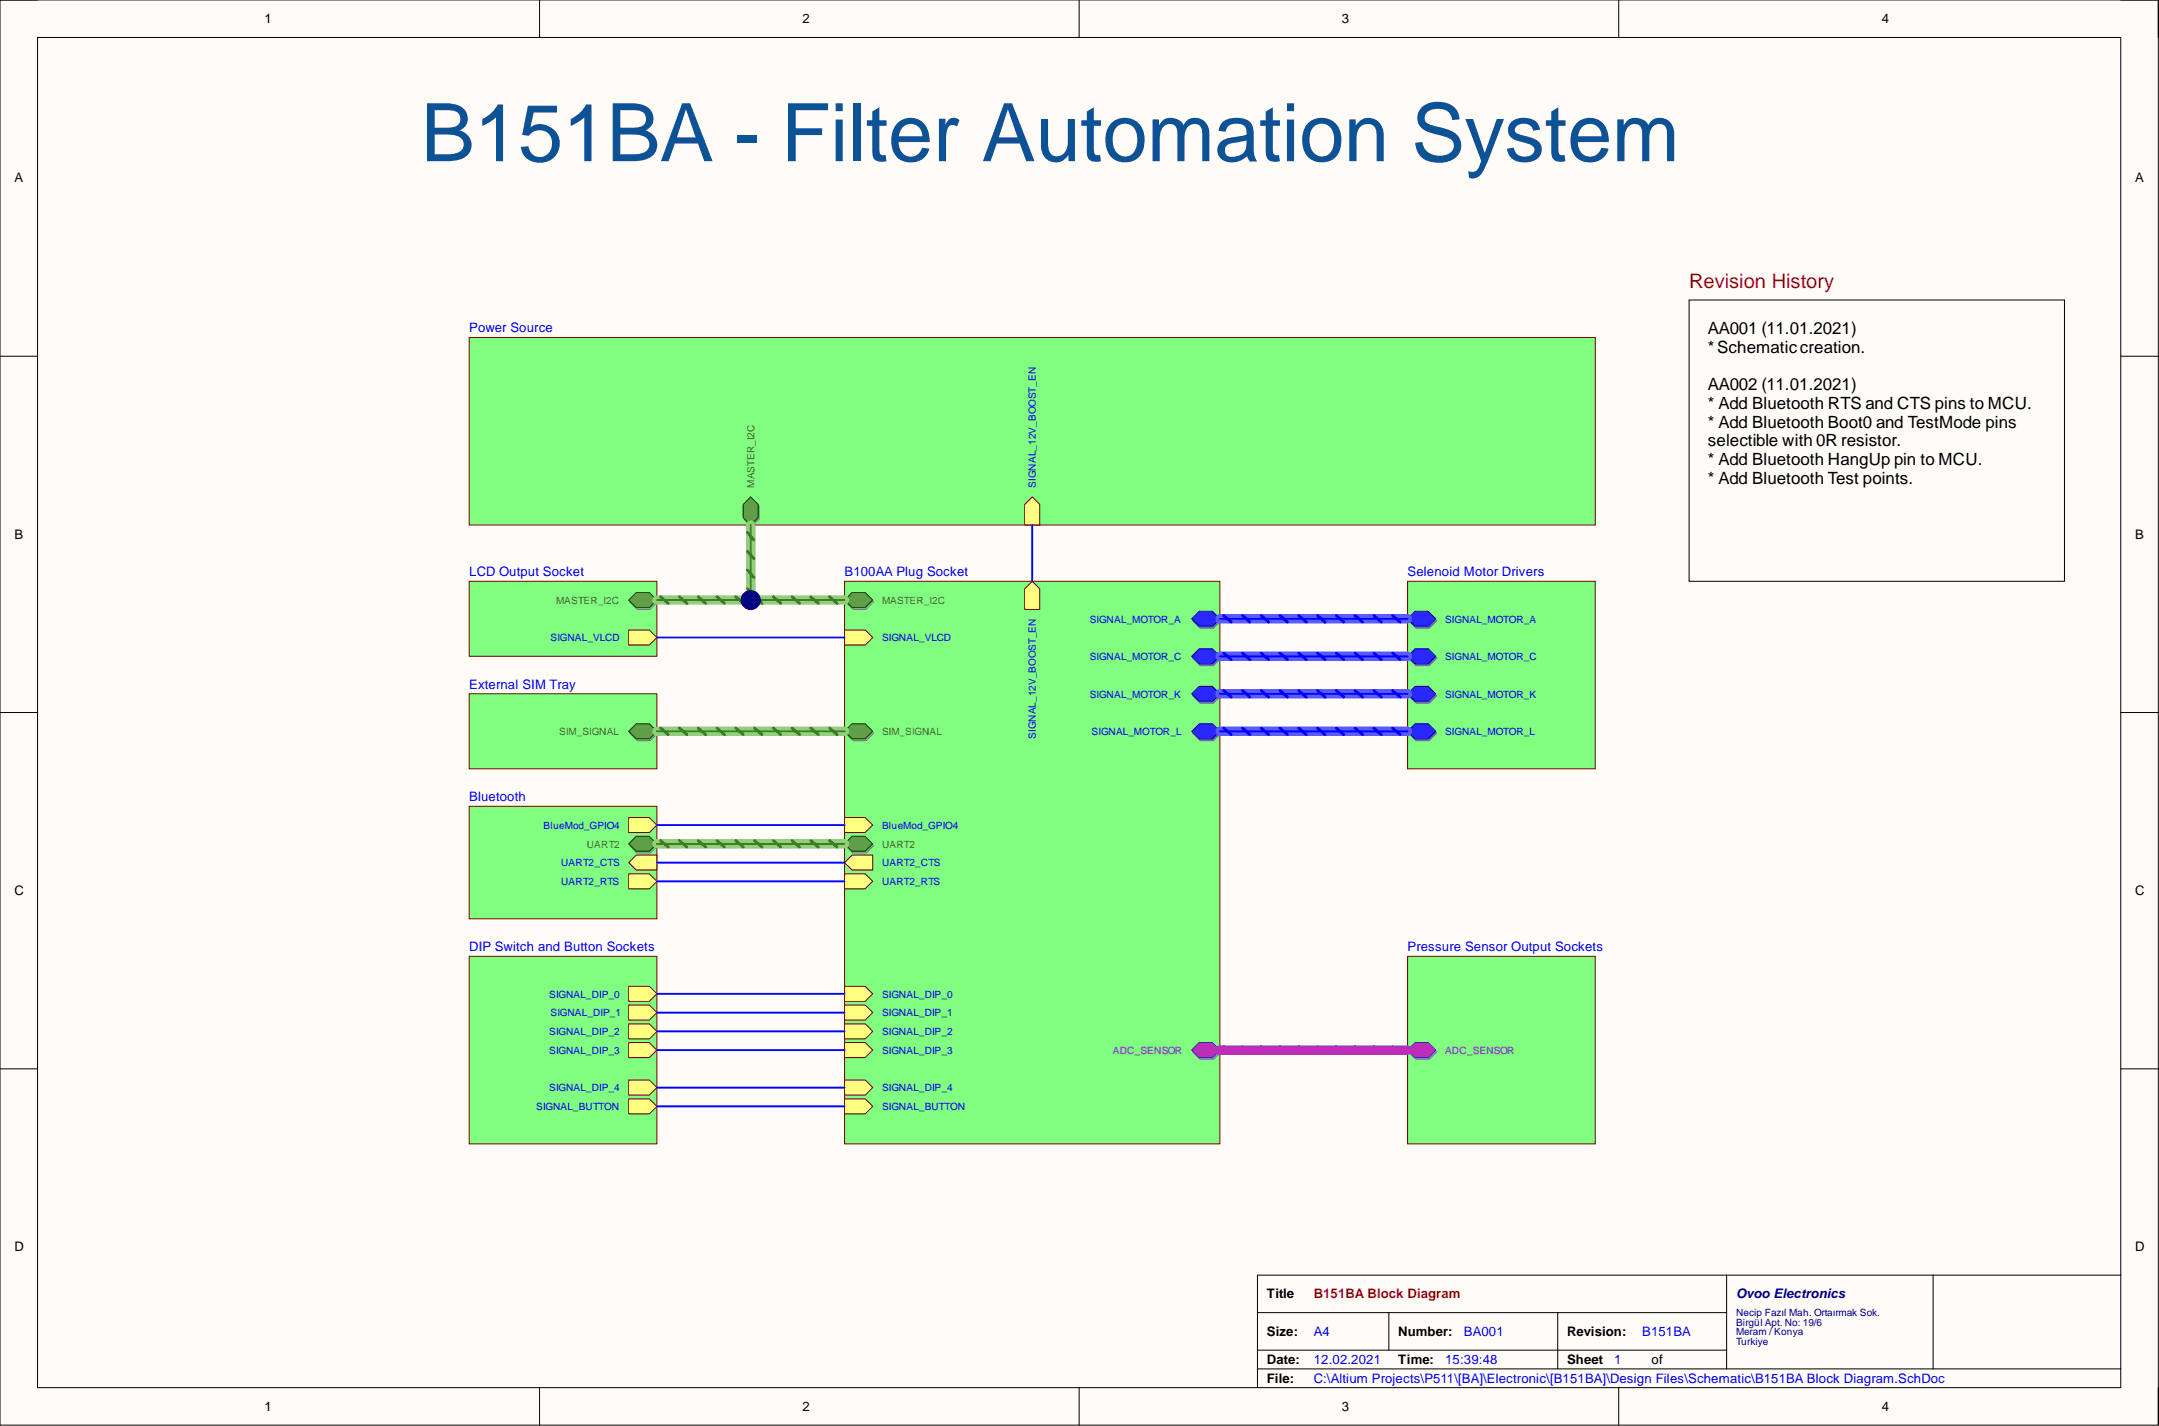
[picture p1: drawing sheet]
<svg xmlns="http://www.w3.org/2000/svg" width="292mm" height="193mm" viewBox="0 0 292 193" stroke-linecap="round" stroke-linejoin="round" font-family="sans-serif">
<path d="M0 0h292v192.9h-292z" fill-rule="evenodd" fill="#fffcf8"/>
<path d="M0 0h292v192.9h-292z" fill="none" stroke="#000" stroke-width=".14"/>
<path d="M5.1 5.1h281.8v182.7h-281.8z" fill-rule="evenodd" fill="#fffcf8"/>
<g fill="none" stroke="#000" stroke-width=".14">
<path d="M0 0h5.1M73 0v5.1M146 0v5.1M219 0v5.1M286.9 0h5.1v5.1M5.1 5.1h281.8v182.7h-281.8zM0 48.2h5.1M286.9 48.2h5.1M0 96.4h5.1M286.9 96.4h5.1M0 144.6h5.1M286.9 144.6h5.1"/>
<path d="M170.1 177.6h63.5M187.9 177.6v5.1M210.8 177.6v7.6M233.6 172.6v12.6M261.5 172.6v12.6M286.9 172.6h-116.8v15.2M73 187.8v5.1M146 187.8v5.1M170.1 185.2h116.8M170.1 182.7h63.5M219 187.8v5.1M292 187.8v5.1"/>
</g>
<path d="M114.3 78.7h50.7v76.1h-50.7z" fill-rule="evenodd" fill="#80ff80"/>
<path d="M114.3 78.7h50.7v76.1h-50.7z" fill="none" stroke="#800000" stroke-width=".14"/>
<path d="M114.4 114.4l1-1h1.8l1 1-1 1.1h-1.8z" fill-rule="evenodd" fill="#8ba480"/>
<path d="M114.4 114.4l1-1h1.8l1 1-1 1.1h-1.8z" fill="none" stroke="#77906c" stroke-width=".14"/>
<path d="M114.3 114.2l1-1h1.8l1 1-1 1h-1.8z" fill-rule="evenodd" fill="#609e45"/>
<path d="M114.3 114.2l1-1h1.8l1 1-1 1h-1.8z" fill="none" stroke="#003a00" stroke-width=".14"/>
<path d="M114.4 99.2l1-1h1.8l1 1-1 1h-1.8z" fill-rule="evenodd" fill="#8ba480"/>
<path d="M114.4 99.2l1-1h1.8l1 1-1 1h-1.8z" fill="none" stroke="#77906c" stroke-width=".14"/>
<path d="M114.3 99l1-1.1h1.8l1 1.1-1 1h-1.8z" fill-rule="evenodd" fill="#609e45"/>
<path d="M114.3 99l1-1.1h1.8l1 1.1-1 1h-1.8z" fill="none" stroke="#003a00" stroke-width=".14"/>
<path d="M114.4 81.5l1-1.1h1.8l1 1.1-1 1h-1.8z" fill-rule="evenodd" fill="#8ba480"/>
<path d="M114.4 81.5l1-1.1h1.8l1 1.1-1 1h-1.8z" fill="none" stroke="#77906c" stroke-width=".14"/>
<path d="M114.3 81.2l1-1h1.8l1 1-1 1h-1.8z" fill-rule="evenodd" fill="#609e45"/>
<path d="M114.3 81.2l1-1h1.8l1 1-1 1h-1.8z" fill="none" stroke="#003a00" stroke-width=".14"/>
<path d="M161.4 99.2l1-1h1.8l1 1-1 1h-1.8z" fill-rule="evenodd" fill="#7474ca"/>
<path d="M161.4 99.2l1-1h1.8l1 1-1 1h-1.8z" fill="none" stroke="#6060b6" stroke-width=".14"/>
<path d="M161.2 99l1.1-1.1h1.7l1 1.1-1 1h-1.7z" fill-rule="evenodd" fill="#2828ff"/>
<path d="M161.2 99l1.1-1.1h1.7l1 1.1-1 1h-1.7z" fill="none" stroke="#00009b" stroke-width=".14"/>
<path d="M161.4 84l1-1h1.8l1 1-1 1h-1.8z" fill-rule="evenodd" fill="#7474ca"/>
<path d="M161.4 84l1-1h1.8l1 1-1 1h-1.8z" fill="none" stroke="#6060b6" stroke-width=".14"/>
<path d="M161.2 83.7l1.1-1h1.7l1 1-1 1.1h-1.7z" fill-rule="evenodd" fill="#2828ff"/>
<path d="M161.2 83.7l1.1-1h1.7l1 1-1 1.1h-1.7z" fill="none" stroke="#00009b" stroke-width=".14"/>
<path d="M161.4 89.1l1-1.1h1.8l1 1.1-1 1h-1.8z" fill-rule="evenodd" fill="#7474ca"/>
<path d="M161.4 89.1l1-1.1h1.8l1 1.1-1 1h-1.8z" fill="none" stroke="#6060b6" stroke-width=".14"/>
<path d="M161.2 88.8l1.1-1h1.7l1 1-1 1h-1.7z" fill-rule="evenodd" fill="#2828ff"/>
<path d="M161.2 88.8l1.1-1h1.7l1 1-1 1h-1.7z" fill="none" stroke="#00009b" stroke-width=".14"/>
<path d="M114.3 138.5h2.8l1 1.1-1 1h-2.8z" fill-rule="evenodd" fill="#ffff80"/>
<path d="M114.3 138.5h2.8l1 1.1-1 1h-2.8z" fill="none" stroke="#800000" stroke-width=".14"/>
<path d="M114.3 133.5h2.8l1 1-1 1h-2.8z" fill-rule="evenodd" fill="#ffff80"/>
<path d="M114.3 133.5h2.8l1 1-1 1h-2.8z" fill="none" stroke="#800000" stroke-width=".14"/>
<path d="M114.3 141.1h2.8l1 1-1 1h-2.8z" fill-rule="evenodd" fill="#ffff80"/>
<path d="M114.3 141.1h2.8l1 1-1 1h-2.8z" fill="none" stroke="#800000" stroke-width=".14"/>
<path d="M161.4 142.4l1-1.1h1.8l1 1.1-1 1h-1.8z" fill-rule="evenodd" fill="#b274ca"/>
<path d="M161.4 142.4l1-1.1h1.8l1 1.1-1 1h-1.8z" fill="none" stroke="#9e60b6" stroke-width=".14"/>
<path d="M161.2 142.1l1.1-1h1.7l1 1-1 1h-1.7z" fill-rule="evenodd" fill="#c128ff"/>
<path d="M161.2 142.1l1.1-1h1.7l1 1-1 1h-1.7z" fill="none" stroke="#5d009b" stroke-width=".14"/>
<path d="M161.4 94.1l1-1h1.8l1 1-1 1.1h-1.8z" fill-rule="evenodd" fill="#7474ca"/>
<path d="M161.4 94.1l1-1h1.8l1 1-1 1.1h-1.8z" fill="none" stroke="#6060b6" stroke-width=".14"/>
<path d="M161.2 93.9l1.1-1h1.7l1 1-1 1h-1.7z" fill-rule="evenodd" fill="#2828ff"/>
<path d="M161.2 93.9l1.1-1h1.7l1 1-1 1h-1.7z" fill="none" stroke="#00009b" stroke-width=".14"/>
<path d="M114.3 148.7h2.8l1 1-1 1h-2.8z" fill-rule="evenodd" fill="#ffff80"/>
<path d="M114.3 148.7h2.8l1 1-1 1h-2.8z" fill="none" stroke="#800000" stroke-width=".14"/>
<path d="M114.3 146.2h2.8l1 1-1 1h-2.8z" fill-rule="evenodd" fill="#ffff80"/>
<path d="M114.3 146.2h2.8l1 1-1 1h-2.8z" fill="none" stroke="#800000" stroke-width=".14"/>
<path d="M114.3 136h2.8l1 1-1 1h-2.8z" fill-rule="evenodd" fill="#ffff80"/>
<path d="M114.3 136h2.8l1 1-1 1h-2.8z" fill="none" stroke="#800000" stroke-width=".14"/>
<path d="M138.6 79.7l1.1-1 1 1v2.8h-2.1z" fill-rule="evenodd" fill="#ffff80"/>
<path d="M138.6 79.7l1.1-1 1 1v2.8h-2.1z" fill="none" stroke="#800000" stroke-width=".14"/>
<path d="M114.3 85.3h2.8l1 1-1 1h-2.8z" fill-rule="evenodd" fill="#ffff80"/>
<path d="M114.3 85.3h2.8l1 1-1 1h-2.8z" fill="none" stroke="#800000" stroke-width=".14"/>
<path d="M114.3 110.6h2.8l1 1-1 1.1h-2.8z" fill-rule="evenodd" fill="#ffff80"/>
<path d="M114.3 110.6h2.8l1 1-1 1.1h-2.8z" fill="none" stroke="#800000" stroke-width=".14"/>
<path d="M114.3 118.2h2.8l1 1.1-1 1h-2.8z" fill-rule="evenodd" fill="#ffff80"/>
<path d="M114.3 118.2h2.8l1 1.1-1 1h-2.8z" fill="none" stroke="#800000" stroke-width=".14"/>
<path d="M114.3 116.7l1-1h2.8v2h-2.8z" fill-rule="evenodd" fill="#ffff80"/>
<path d="M114.3 116.7l1-1h2.8v2h-2.8z" fill="none" stroke="#800000" stroke-width=".14"/>
<path d="M190.4 78.7h25.4v25.3h-25.4z" fill-rule="evenodd" fill="#80ff80"/>
<path d="M190.4 78.7h25.4v25.3h-25.4z" fill="none" stroke="#800000" stroke-width=".14"/>
<path d="M190.6 84l1-1h1.8l1 1-1 1h-1.8z" fill-rule="evenodd" fill="#7474ca"/>
<path d="M190.6 84l1-1h1.8l1 1-1 1h-1.8z" fill="none" stroke="#6060b6" stroke-width=".14"/>
<path d="M190.4 83.7l1.1-1h1.7l1 1-1 1.1h-1.7z" fill-rule="evenodd" fill="#2828ff"/>
<path d="M190.4 83.7l1.1-1h1.7l1 1-1 1.1h-1.7z" fill="none" stroke="#00009b" stroke-width=".14"/>
<path d="M190.6 89.1l1-1.1h1.8l1 1.1-1 1h-1.8z" fill-rule="evenodd" fill="#7474ca"/>
<path d="M190.6 89.1l1-1.1h1.8l1 1.1-1 1h-1.8z" fill="none" stroke="#6060b6" stroke-width=".14"/>
<path d="M190.4 88.8l1.1-1h1.7l1 1-1 1h-1.7z" fill-rule="evenodd" fill="#2828ff"/>
<path d="M190.4 88.8l1.1-1h1.7l1 1-1 1h-1.7z" fill="none" stroke="#00009b" stroke-width=".14"/>
<path d="M190.6 94.1l1-1h1.8l1 1-1 1.1h-1.8z" fill-rule="evenodd" fill="#7474ca"/>
<path d="M190.6 94.1l1-1h1.8l1 1-1 1.1h-1.8z" fill="none" stroke="#6060b6" stroke-width=".14"/>
<path d="M190.4 93.9l1.1-1h1.7l1 1-1 1h-1.7z" fill-rule="evenodd" fill="#2828ff"/>
<path d="M190.4 93.9l1.1-1h1.7l1 1-1 1h-1.7z" fill="none" stroke="#00009b" stroke-width=".14"/>
<path d="M190.6 99.2l1-1h1.8l1 1-1 1h-1.8z" fill-rule="evenodd" fill="#7474ca"/>
<path d="M190.6 99.2l1-1h1.8l1 1-1 1h-1.8z" fill="none" stroke="#6060b6" stroke-width=".14"/>
<path d="M190.4 99l1.1-1.1h1.7l1 1.1-1 1h-1.7z" fill-rule="evenodd" fill="#2828ff"/>
<path d="M190.4 99l1.1-1.1h1.7l1 1.1-1 1h-1.7z" fill="none" stroke="#00009b" stroke-width=".14"/>
<path d="M190.4 129.4h25.4v25.4h-25.4z" fill-rule="evenodd" fill="#80ff80"/>
<path d="M190.4 129.4h25.4v25.4h-25.4z" fill="none" stroke="#800000" stroke-width=".14"/>
<path d="M190.6 142.4l1-1.1h1.8l1 1.1-1 1h-1.8z" fill-rule="evenodd" fill="#b274ca"/>
<path d="M190.6 142.4l1-1.1h1.8l1 1.1-1 1h-1.8z" fill="none" stroke="#9e60b6" stroke-width=".14"/>
<path d="M190.4 142.1l1.1-1h1.7l1 1-1 1h-1.7z" fill-rule="evenodd" fill="#c128ff"/>
<path d="M190.4 142.1l1.1-1h1.7l1 1-1 1h-1.7z" fill="none" stroke="#5d009b" stroke-width=".14"/>
<path d="M63.5 109.1h25.4v15.2h-25.4z" fill-rule="evenodd" fill="#80ff80"/>
<path d="M63.5 109.1h25.4v15.2h-25.4z" fill="none" stroke="#800000" stroke-width=".14"/>
<path d="M85.2 114.4l1-1h1.8l1 1-1 1.1h-1.8z" fill-rule="evenodd" fill="#8ba480"/>
<path d="M85.2 114.4l1-1h1.8l1 1-1 1.1h-1.8z" fill="none" stroke="#77906c" stroke-width=".14"/>
<path d="M85.1 114.2l1-1h1.8l1 1-1 1h-1.8z" fill-rule="evenodd" fill="#609e45"/>
<path d="M85.1 114.2l1-1h1.8l1 1-1 1h-1.8z" fill="none" stroke="#003a00" stroke-width=".14"/>
<path d="M85.1 116.7l1-1h2.8v2h-2.8z" fill-rule="evenodd" fill="#ffff80"/>
<path d="M85.1 116.7l1-1h2.8v2h-2.8z" fill="none" stroke="#800000" stroke-width=".14"/>
<path d="M85.1 118.2h2.8l1 1.1-1 1h-2.8z" fill-rule="evenodd" fill="#ffff80"/>
<path d="M85.1 118.2h2.8l1 1.1-1 1h-2.8z" fill="none" stroke="#800000" stroke-width=".14"/>
<path d="M85.1 110.6h2.8l1 1-1 1.1h-2.8z" fill-rule="evenodd" fill="#ffff80"/>
<path d="M85.1 110.6h2.8l1 1-1 1.1h-2.8z" fill="none" stroke="#800000" stroke-width=".14"/>
<path d="M63.5 93.9h25.4v10.1h-25.4z" fill-rule="evenodd" fill="#80ff80"/>
<path d="M63.5 93.9h25.4v10.1h-25.4z" fill="none" stroke="#800000" stroke-width=".14"/>
<path d="M85.2 99.2l1-1h1.8l1 1-1 1h-1.8z" fill-rule="evenodd" fill="#8ba480"/>
<path d="M85.2 99.2l1-1h1.8l1 1-1 1h-1.8z" fill="none" stroke="#77906c" stroke-width=".14"/>
<path d="M85.1 99l1-1.1h1.8l1 1.1-1 1h-1.8z" fill-rule="evenodd" fill="#609e45"/>
<path d="M85.1 99l1-1.1h1.8l1 1.1-1 1h-1.8z" fill="none" stroke="#003a00" stroke-width=".14"/>
<path d="M63.5 78.7h25.4v10.1h-25.4z" fill-rule="evenodd" fill="#80ff80"/>
<path d="M63.5 78.7h25.4v10.1h-25.4z" fill="none" stroke="#800000" stroke-width=".14"/>
<path d="M85.2 81.5l1-1.1h1.8l1 1.1-1 1h-1.8z" fill-rule="evenodd" fill="#8ba480"/>
<path d="M85.2 81.5l1-1.1h1.8l1 1.1-1 1h-1.8z" fill="none" stroke="#77906c" stroke-width=".14"/>
<path d="M85.1 81.2l1-1h1.8l1 1-1 1h-1.8z" fill-rule="evenodd" fill="#609e45"/>
<path d="M85.1 81.2l1-1h1.8l1 1-1 1h-1.8z" fill="none" stroke="#003a00" stroke-width=".14"/>
<path d="M85.1 85.3h2.8l1 1-1 1h-2.8z" fill-rule="evenodd" fill="#ffff80"/>
<path d="M85.1 85.3h2.8l1 1-1 1h-2.8z" fill="none" stroke="#800000" stroke-width=".14"/>
<path d="M63.5 129.4h25.4v25.4h-25.4z" fill-rule="evenodd" fill="#80ff80"/>
<path d="M63.5 129.4h25.4v25.4h-25.4z" fill="none" stroke="#800000" stroke-width=".14"/>
<path d="M85.1 136h2.8l1 1-1 1h-2.8z" fill-rule="evenodd" fill="#ffff80"/>
<path d="M85.1 136h2.8l1 1-1 1h-2.8z" fill="none" stroke="#800000" stroke-width=".14"/>
<path d="M85.1 148.7h2.8l1 1-1 1h-2.8z" fill-rule="evenodd" fill="#ffff80"/>
<path d="M85.1 148.7h2.8l1 1-1 1h-2.8z" fill="none" stroke="#800000" stroke-width=".14"/>
<path d="M85.1 141.1h2.8l1 1-1 1h-2.8z" fill-rule="evenodd" fill="#ffff80"/>
<path d="M85.1 141.1h2.8l1 1-1 1h-2.8z" fill="none" stroke="#800000" stroke-width=".14"/>
<path d="M85.1 133.5h2.8l1 1-1 1h-2.8z" fill-rule="evenodd" fill="#ffff80"/>
<path d="M85.1 133.5h2.8l1 1-1 1h-2.8z" fill="none" stroke="#800000" stroke-width=".14"/>
<path d="M85.1 146.2h2.8l1 1-1 1h-2.8z" fill-rule="evenodd" fill="#ffff80"/>
<path d="M85.1 146.2h2.8l1 1-1 1h-2.8z" fill="none" stroke="#800000" stroke-width=".14"/>
<path d="M85.1 138.5h2.8l1 1.1-1 1h-2.8z" fill-rule="evenodd" fill="#ffff80"/>
<path d="M85.1 138.5h2.8l1 1.1-1 1h-2.8z" fill="none" stroke="#800000" stroke-width=".14"/>
<path d="M63.5 45.7h152.3v25.3h-152.3z" fill-rule="evenodd" fill="#80ff80"/>
<path d="M63.5 45.7h152.3v25.3h-152.3z" fill="none" stroke="#800000" stroke-width=".14"/>
<path d="M138.6 68.3l1.1-1.1 1 1.1v2.7h-2.1z" fill-rule="evenodd" fill="#ffff80"/>
<path d="M138.6 68.3l1.1-1.1 1 1.1v2.7h-2.1z" fill="none" stroke="#800000" stroke-width=".14"/>
<path d="M100.7 68.5l1-1 1 1v1.8l-1 1-1-1z" fill-rule="evenodd" fill="#8ba480"/>
<path d="M100.7 68.5l1-1 1 1v1.8l-1 1-1-1z" fill="none" stroke="#77906c" stroke-width=".14"/>
<path d="M100.6 68.3l1-1.1 1 1.1v1.7l-1 1-1-1z" fill-rule="evenodd" fill="#609e45"/>
<path d="M100.6 68.3l1-1.1 1 1.1v1.7l-1 1-1-1z" fill="none" stroke="#003a00" stroke-width=".14"/>
<path d="M165 83.7h25.4" fill="none" stroke="#5a5aff" stroke-width="1.3"/>
<path d="M165.6 83.3l1 .9M168.1 83.3l1 .9M170.6 83.3l1 .9M173.2 83.3l1 .9M175.7 83.3l1 .9M178.3 83.3l1 .9M180.8 83.3l1 .9M183.3 83.3l1 .9M185.9 83.3l1 .9M188.4 83.3l1 .9" fill="none" stroke="#00f" stroke-width=".38"/>
<path d="M139.7 71v7.7M165 83.7h25.4" fill="none" stroke="#00f" stroke-width=".25"/>
<path d="M88.9 99h25.4M88.9 81.2h25.4M88.9 114.2h25.4" fill="none" stroke="#92d077" stroke-width="1.3"/>
<g fill="none" stroke="#38761d" stroke-width=".38">
<path d="M89.4 98.5l1 .9M89.4 80.8l1 .8M91.9 98.5l1 .9M91.9 80.8l1 .8M94.5 98.5l1 .9M94.5 80.8l1 .8M97 98.5l1 .9M97 80.8l1 .8M99.5 98.5l1.1 .9M99.5 80.8l1.1 .8M102.1 98.5l1 .9M102.1 80.8l1 .8"/>
<path d="M104.6 98.5l1 .9M104.6 80.8l1 .8M107.2 98.5l1 .9M107.2 80.8l1 .8M109.7 98.5l1 .9M109.7 80.8l1 .8M112.2 98.5l1 .9M112.2 80.8l1 .8M89.4 113.7l1 .9M91.9 113.7l1 .9M94.5 113.7l1 .9M97 113.7l1 .9"/>
<path d="M99.5 113.7l1.1 .9M102.1 113.7l1 .9M104.6 113.7l1 .9M107.2 113.7l1 .9M109.7 113.7l1 .9M112.2 113.7l1 .9"/>
</g>
<path d="M88.9 99h25.4M88.9 81.2h25.4M88.9 114.2h25.4" fill="none" stroke="#38761d" stroke-width=".25"/>
<circle cx="101.6" cy="81.2" r="1.27" fill="#000080"/>
<circle cx="101.6" cy="81.2" r="1.27" fill="none" stroke="#000080" stroke-width=".14"/>
<path d="M165 142.1h25.4" fill="none" stroke="#b71eff" stroke-width="1.3"/>
<path d="M165.6 141.7l1 .8M168.1 141.7l1 .8M170.6 141.7l1 .8M173.2 141.7l1 .8M175.7 141.7l1 .8M178.3 141.7l1 .8M180.8 141.7l1 .8M183.3 141.7l1 .8M185.9 141.7l1 .8M188.4 141.7l1 .8" fill="none" stroke="#90f" stroke-width=".38"/>
<path d="M165 142.1h25.4" fill="none" stroke="#90f" stroke-width=".25"/>
<path d="M165 99h25.4M165 93.9h25.4M165 88.8h25.4" fill="none" stroke="#5a5aff" stroke-width="1.3"/>
<g fill="none" stroke="#00f" stroke-width=".38">
<path d="M165.6 98.5l1 .9M165.6 93.4l1 .9M165.6 88.4l1 .9M168.1 98.5l1 .9M168.1 93.4l1 .9M168.1 88.4l1 .9M170.6 98.5l1 .9M170.6 93.4l1 .9M170.6 88.4l1 .9M173.2 98.5l1 .9M173.2 93.4l1 .9M173.2 88.4l1 .9"/>
<path d="M175.7 98.5l1 .9M175.7 93.4l1 .9M175.7 88.4l1 .9M178.3 98.5l1 .9M178.3 93.4l1 .9M178.3 88.4l1 .9M180.8 98.5l1 .9M180.8 93.4l1 .9M180.8 88.4l1 .9M183.3 98.5l1 .9M183.3 93.4l1 .9M183.3 88.4l1 .9"/>
<path d="M185.9 98.5l1 .9M185.9 93.4l1 .9M185.9 88.4l1 .9M188.4 98.5l1 .9M188.4 93.4l1 .9M188.4 88.4l1 .9"/>
</g>
<path d="M165 99h25.4M165 93.9h25.4M165 88.8h25.4" fill="none" stroke="#00f" stroke-width=".25"/>
<path d="M101.6 71v10.2" fill="none" stroke="#92d077" stroke-width="1.3"/>
<path d="M101.1 79.7l.9 1M101.1 77.1l.9 1.1M101.1 74.6l.9 1M101.1 72.1l.9 1" fill="none" stroke="#38761d" stroke-width=".38"/>
<path d="M101.6 71v10.2" fill="none" stroke="#38761d" stroke-width=".25"/>
<circle cx="101.6" cy="81.2" r="1.27" fill="#000080"/>
<circle cx="101.6" cy="81.2" r="1.27" fill="none" stroke="#000080" stroke-width=".14"/>
<path d="M88.9 86.3h25.4M88.9 111.6h25.4M88.9 116.7h25.4M88.9 119.3h25.4M88.9 134.5h25.4M88.9 139.6h25.4M88.9 137h25.4M88.9 149.7h25.4M88.9 147.2h25.4M88.9 142.1h25.4" fill="none" stroke="#00f" stroke-width=".25"/>
<path d="M228.5 40.6h50.8v38.1h-50.8z" fill="none" stroke="#000" stroke-width=".14"/>
<text font-size="10.9" fill="#0b5394" x="57" y="21.8">B151BA - Filter Automation System</text>
<text font-size="2.7" fill="#f00" x="228.5" y="39">Revision History</text>
<g font-size="2.3">
<text x="231.1" y="45.2">AA001 (11.01.2021)</text>
<text x="231.1" y="47.7">*Schematiccreation.</text>
<text x="231.1" y="52.8">AA002 (11.01.2021)</text>
<text x="231.1" y="55.3">* Add Bluetooth RTS and CTS pins to MCU.</text>
<text x="231.1" y="57.9">* Add Bluetooth Boot0 and TestMode pins</text>
<text x="231.1" y="60.4">selectible with 0R resistor.</text>
<text x="231.1" y="62.9">* Add Bluetooth HangUp pin to MCU.</text>
<text x="231.1" y="65.5">* Add Bluetooth Test points.</text>
</g>
<g font-size="1.8">
<text x="35.8" y="3.1">1</text>
<text x="108.6" y="3.1">2</text>
<text x="181.6" y="3.1">3</text>
<text x="254.6" y="3.1">4</text>
<text x="1.9" y="24.7">A</text>
<text x="288.9" y="24.7">A</text>
<text x="1.9" y="72.9">B</text>
<text x="288.9" y="72.9">B</text>
<text x="1.9" y="121.1">C</text>
<text x="288.9" y="121.1">C</text>
<text x="1.9" y="169.3">D</text>
<text x="288.9" y="169.3">D</text>
<text x="171.4" y="175.7">Title</text>
<text x="171.4" y="180.8">Size:</text>
<text x="171.4" y="184.6">Date:</text>
<text x="189.2" y="180.8">Number:</text>
<text x="189.2" y="184.6">Time:</text>
<text x="212" y="180.8">Revision:</text>
<text x="212" y="184.6">Sheet</text>
<text x="223.4" y="184.6">of</text>
<text x="35.8" y="190.9">1</text>
<text x="108.6" y="190.9">2</text>
<text x="171.4" y="187.1">File:</text>
<text x="181.6" y="190.9">3</text>
<text x="254.6" y="190.9">4</text>
</g>
<g font-size="1.8" fill="#00f">
<text x="63.5" y="45">Power Source</text>
<text x="63.5" y="78">LCD Output Socket</text>
<text x="114.3" y="78">B100AA Plug Socket</text>
<text x="190.4" y="78">Selenoid Motor Drivers</text>
<text x="63.5" y="93.2">External SIM Tray</text>
<text x="63.5" y="108.4">Bluetooth</text>
<text x="63.5" y="128.7">DIP Switch and Button Sockets</text>
<text x="190.4" y="128.7">Pressure Sensor Output Sockets</text>
<text x="177.7" y="184.6">12.02.2021</text>
<text x="177.7" y="180.8">A4</text>
<text x="195.5" y="184.6">15:39:48</text>
<text x="198.1" y="180.8">BA001</text>
<text x="218.4" y="184.6">1</text>
<text x="222.2" y="180.8">B151BA</text>
<text x="177.7" y="187.1">C:\Altium Projects\P511\[BA]\Electronic\[B151BA]\Design Files\Schematic\B151BA Block Diagram.SchDoc</text>
</g>
<text font-size="1.8" fill="#f00" x="177.7" y="175.7">B151BA Block Diagram</text>
<text font-size="1.8" fill="#000080" x="234.9" y="175.7">Ovoo Electronics</text>
<g font-size="1.4" fill="#38761d">
<text x="102.1" y="66" transform="rotate(-90 102.1 66)">MASTER_I2C</text>
<text x="75.2" y="81.7">MASTER_I2C</text>
<text x="119.3" y="81.7">MASTER_I2C</text>
<text x="75.7" y="99.5">SIM_SIGNAL</text>
<text x="119.3" y="99.5">SIM_SIGNAL</text>
<text x="79.4" y="114.7">UART2</text>
<text x="119.3" y="114.7">UART2</text>
</g>
<g font-size="1.4" fill="#00f">
<text x="140.2" y="66" transform="rotate(-90 140.2 66)">SIGNAL_12V_BOOST_EN</text>
<text x="74.5" y="86.8">SIGNAL_VLCD</text>
<text x="119.3" y="86.8">SIGNAL_VLCD</text>
<text x="147.4" y="84.2">SIGNAL_MOTOR_A</text>
<text x="147.4" y="89.3">SIGNAL_MOTOR_C</text>
<text x="195.5" y="84.2">SIGNAL_MOTOR_A</text>
<text x="195.5" y="89.3">SIGNAL_MOTOR_C</text>
<text x="147.4" y="94.4">SIGNAL_MOTOR_K</text>
<text x="195.5" y="94.4">SIGNAL_MOTOR_K</text>
<text x="140.2" y="100" transform="rotate(-90 140.2 100)">SIGNAL_12V_BOOST_EN</text>
<text x="147.7" y="99.5">SIGNAL_MOTOR_L</text>
<text x="195.5" y="99.5">SIGNAL_MOTOR_L</text>
<text x="73.6" y="112.2">BlueMod_GPIO4</text>
<text x="119.3" y="112.2">BlueMod_GPIO4</text>
<text x="75.9" y="117.2">UART2_CTS</text>
<text x="75.9" y="119.8">UART2_RTS</text>
<text x="119.3" y="119.8">UART2_RTS</text>
<text x="119.3" y="117.2">UART2_CTS</text>
<text x="74.3" y="135">SIGNAL_DIP_0</text>
<text x="74.5" y="137.5">SIGNAL_DIP_1</text>
<text x="119.3" y="135">SIGNAL_DIP_0</text>
<text x="119.3" y="137.5">SIGNAL_DIP_1</text>
<text x="74.3" y="142.6">SIGNAL_DIP_3</text>
<text x="74.3" y="140.1">SIGNAL_DIP_2</text>
<text x="119.3" y="140.1">SIGNAL_DIP_2</text>
<text x="119.3" y="142.6">SIGNAL_DIP_3</text>
<text x="74.3" y="147.7">SIGNAL_DIP_4</text>
<text x="119.3" y="147.7">SIGNAL_DIP_4</text>
<text x="72.5" y="150.2">SIGNAL_BUTTON</text>
<text x="119.3" y="150.2">SIGNAL_BUTTON</text>
</g>
<g font-size="1.4" fill="#90f">
<text x="150.6" y="142.6">ADC_SENSOR</text>
<text x="195.5" y="142.6">ADC_SENSOR</text>
</g>
<g font-size="1.4" fill="#000080">
<text x="234.9" y="178.1">Necip Fazıl Mah. Ortaırmak Sok.</text>
<text x="234.9" y="179.4">Birgül Apt. No: 19/6</text>
<text x="234.9" y="180.7">Meram / Konya</text>
<text x="234.9" y="181.9">Turkiye</text>
</g>
</svg>
